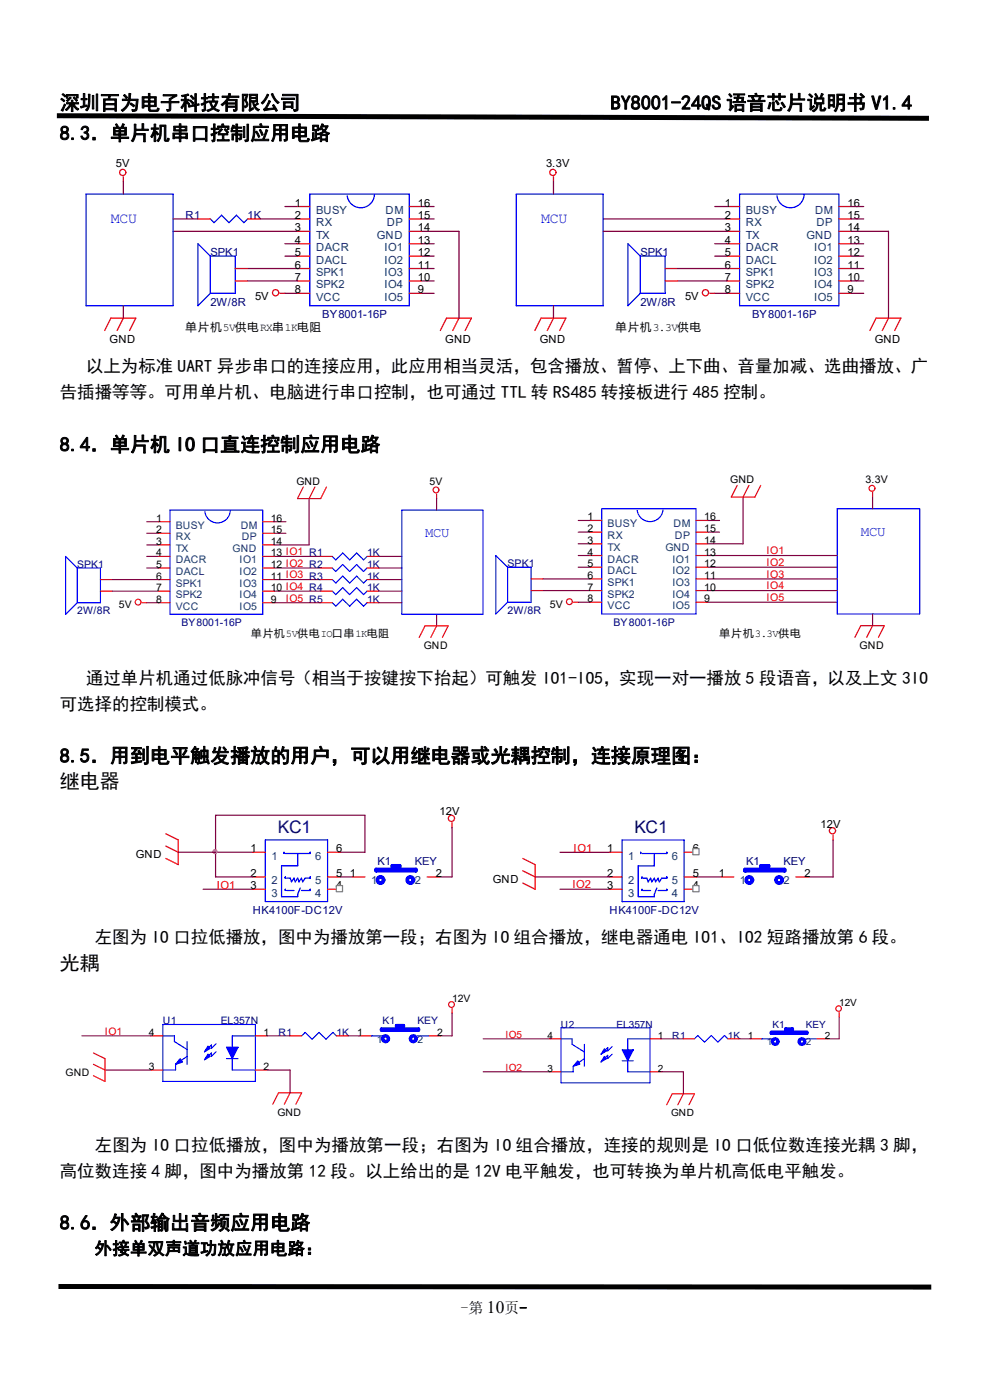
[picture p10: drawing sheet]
<svg xmlns="http://www.w3.org/2000/svg" width="210mm" height="297mm" viewBox="0 0 210 297" stroke-linecap="round" stroke-linejoin="round" font-family="sans-serif">
<path d="M12.1 24l185 .6v1l-185-.5zM12.4 272.4l185.2 .1v1.1l-185.2-.1z" fill="#000"/>
<g fill="none" stroke="#800040" stroke-width=".26">
<path d="M26.2 38.6v2.6M117.4 38.6v2.6M36.7 49.1h26.4M36.7 46.4h5.3M52.5 57h10.6M52.5 59.6h10.6M55.2 46.4h7.9M60.4 43.8h2.7M60.4 51.7h2.7M60.4 54.3h2.7M89.5 49.1h7.9v18.4M89.5 57h2.6"/>
<path d="M89.5 46.4h2.6M89.5 43.8h2.6M89.5 51.7h2.6M89.5 54.3h2.6M89.5 59.6h2.6M127.9 49.1h26.4M127.9 46.4h26.4M143.7 57h10.6M143.7 59.6h10.6M151.6 43.8h2.7M151.6 51.7h2.7M151.6 54.3h2.7"/>
<path d="M180.6 49.1h7.9v18.4M180.6 57h2.6M180.6 46.4h2.6M180.6 43.8h2.6M180.6 51.7h2.6M180.6 54.3h2.6M180.6 59.6h2.6M26.2 64.9v2.6M60.4 62.2h2.7M89.5 62.2h2.6M117.4 64.9v2.6M151.6 62.2h2.7"/>
<path d="M180.6 62.2h2.6M95.9 175.6v10.4h-2.6M43.1 188.7h10.6M45.7 180.8h8M72.1 186h2.7M72.1 180.8h5.3v-7.8h-31.7v13"/>
</g>
<g fill="none" stroke="#00f" stroke-width=".26">
<path d="M18.3 41.2h18.4v23.7h-18.4zM44.6 46.4l.8 .8 1.6-1.5 1.6 1.5 1.6-1.5 1.5 1.5 .8-.8M44.6 54.3h5.3v7.9h-5.3M44.6 54.3v7.9M44.6 54.3l-2.6-2.6v13.2l2.6-2.7M65.7 41.2h21.1v23.7h-21.1zM79.4 41.4a2.9 2.9 0 0 1-2.8 2.7 2.9 2.9 0 0 1-2.9-2.6M109.5 41.2h18.4v23.7h-18.4zM135.8 54.3h5.3v7.9h-5.3M135.8 54.3v7.9M135.8 54.3l-2.6-2.6v13.2l2.6-2.7M156.9 41.2h21v23.7h-21z"/>
<path d="M170.6 41.4a2.9 2.9 0 0 1-2.8 2.7 2.9 2.9 0 0 1-3-2.6M56.3 178.2h13.2v13.1h-13.2zM60.3 180.8v.3zM60.5 186v.3zM60.5 188.7v.2zM60.5 181.1h5.3M60.8 186.3h.8l.2 .8 .6-.8 .2 .8 .6-.8 .2 .8 .5-.8 .3 .8 .5-.8h1.1M60.8 188.9h1.6M63.2 181.1v2.6h-3.5v6.5h3.5v-.5l.5-1.3M63.9 188.9h1.9M65.8 186v.3zM65.8 180.8v.3z"/>
<path d="M65.8 188.7v.2z"/>
</g>
<g fill="none" stroke="#f00" stroke-width=".26">
<path d="M26.2 37.5v1.1M117.4 37.5v1.1M42 46.4h2.6M49.9 57h2.6M49.9 59.6h2.6M52.5 46.4h2.7M63.1 46.4h2.6M63.1 57h2.6M63.1 59.6h2.6M63.1 43.8h2.6M63.1 49.1h2.6M63.1 51.7h2.6"/>
<path d="M63.1 54.3h2.6M86.8 46.4h2.7M86.8 57h2.7M86.8 59.6h2.7M86.8 43.8h2.7M86.8 49.1h2.7M86.8 51.7h2.7M86.8 54.3h2.7M141.1 57h2.6M141.1 59.6h2.6M154.3 46.4h2.6M154.3 57h2.6"/>
<path d="M154.3 59.6h2.6M154.3 43.8h2.6M154.3 49.1h2.6M154.3 51.7h2.6M154.3 54.3h2.6M177.9 46.4h2.7M177.9 57h2.7M177.9 59.6h2.7M177.9 43.8h2.7M177.9 49.1h2.7M177.9 51.7h2.7M177.9 54.3h2.7"/>
<path d="M22.2 70.1l1.3-2.6h5.3l-1.3 2.6M26.2 67.5l-1.4 2.6M59.4 62.2h1M63.1 62.2h2.6M86.8 62.2h2.7M93.4 70.1l1.3-2.6h5.3l-1.3 2.6M97.4 67.5l-1.4 2.6M113.5 70.1l1.3-2.6h5.2l-1.3 2.6M117.4 67.5l-1.3 2.6M150.6 62.2h1M154.3 62.2h2.6M177.9 62.2h2.7"/>
<path d="M184.5 70.1l1.3-2.6h5.3l-1.3 2.6M188.5 67.5l-1.3 2.6M35.2 176.9l2.6 1.3v5.2l-2.6-1.3M35.2 179.5l2.6 1.3M95.9 174.5v1.1M53.7 186h2.6M53.7 180.8h2.6M53.7 188.7h2.6M69.5 186h2.6M69.5 180.8h2.6M69.5 188.7h2.6M74.8 186h2.6"/>
<path d="M90.6 186h2.7"/>
<circle cx="26" cy="36.6" r=".66"/>
<circle cx="117.3" cy="36.6" r=".66"/>
<circle cx="58.5" cy="62.1" r=".66"/>
<circle cx="149.7" cy="62.1" r=".66"/>
<circle cx="95.8" cy="173.6" r=".66"/>
</g>
<g fill="none" stroke="#800040" stroke-width=".25">
<path d="M31.1 118h2.5M31.1 115.6h2.5M31.1 110.7h2.5M31.1 113.1h2.5M58.2 118h9.8M58.2 110.7h2.4M58.2 113.1h2.4M65.6 105.8v9.8h-7.4M80.3 118h4.9M92.6 105.8v2.4M122.7 112.9h2.5M122.7 115.4h2.5"/>
<path d="M122.7 117.9h2.5M122.7 110.4h2.5M150.1 112.9h2.5M150.1 117.9h27.5M150.1 110.4h2.5M157.6 105.5v9.9h-7.5M185.1 105.5v2.4M23.8 125.4h9.8M23.8 123h9.8M31.1 120.5h2.5M31.1 127.9h2.5M58.2 120.5h9.8"/>
<path d="M58.2 125.4h9.8M58.2 123h9.8M58.2 127.9h9.8M80.3 120.5h4.9M80.3 125.4h4.9M80.3 123h4.9M80.3 127.9h4.9M92.6 130.3v2.5M115.2 125.3h10M115.2 122.8h10M122.7 120.3h2.5M122.7 127.8h2.5"/>
<path d="M150.1 120.3h27.5M150.1 125.3h27.5M150.1 127.8h27.5M150.1 122.8h27.5M185.1 130.2v2.5"/>
</g>
<g fill="none" stroke="#00f" stroke-width=".25">
<path d="M36.1 108.2h19.6v22.1h-19.6zM48.8 108.4a2.71 2.71 0 0 1-2.6 2.5 2.71 2.71 0 0 1-2.7-2.3M70.5 118l.7 .8 1.5-1.5 1.5 1.5 1.4-1.5 1.5 1.5 .8-.8M85.2 108.2h17.3v22.1h-17.3zM127.7 107.9h19.9v22.3h-19.9zM140.6 108.1a2.75 2.75 0 0 1-2.6 2.6 2.75 2.75 0 0 1-2.8-2.4M177.6 107.9h17.5v22.3h-17.5zM16.4 120.5h4.9v7.4h-4.9M16.4 120.5v7.4M16.4 120.5l-2.5-2.5v12.3l2.5-2.4M70.5 125.4l.7 .7 1.5-1.4 1.5 1.4 1.4-1.4 1.5 1.4 .8-.7M70.5 127.9l.7 .7 1.5-1.5 1.5 1.5 1.4-1.5 1.5 1.5 .8-.7"/>
<path d="M70.5 120.5l.7 .7 1.5-1.4 1.5 1.4 1.4-1.4 1.5 1.4 .8-.7M70.5 123l.7 .7 1.5-1.5 1.5 1.5 1.4-1.5 1.5 1.5 .8-.7M107.7 120.3h5v7.5h-5M107.7 120.3v7.5M107.7 120.3l-2.5-2.4v12.3l2.5-2.4"/>
</g>
<g fill="none" stroke="#f00" stroke-width=".25">
<path d="M33.6 118h2.5M33.6 110.7h2.5M33.6 113.1h2.5M33.6 115.6h2.5M55.7 118h2.5M55.7 110.7h2.5M55.7 113.1h2.5M55.7 115.6h2.5M64.3 103.3l-1.2 2.5h4.9l1.3-2.5M66.8 103.3l-1.2 2.5M68 118h2.5M77.9 118h2.4"/>
<path d="M92.6 104.8v1M125.2 110.4h2.5M125.2 112.9h2.5M125.2 115.4h2.5M125.2 117.9h2.5M147.6 110.4h2.5M147.6 112.9h2.5M147.6 115.4h2.5M147.6 117.9h2.5M156.4 103l-1.3 2.5h5l1.3-2.5M158.9 103l-1.3 2.5M185.1 104.5v1"/>
<path d="M21.3 123h2.5M21.3 125.4h2.5M30.2 127.9h.9M33.6 123h2.5M33.6 125.4h2.5M33.6 127.9h2.5M33.6 120.5h2.5M55.7 123h2.5M55.7 125.4h2.5M55.7 127.9h2.5M55.7 120.5h2.5M68 123h2.5"/>
<path d="M68 125.4h2.5M68 127.9h2.5M68 120.5h2.5M77.9 123h2.4M77.9 125.4h2.4M77.9 127.9h2.4M77.9 120.5h2.4M88.9 135.2l1.3-2.4h4.9l-1.3 2.4M92.6 132.8l-1.2 2.4M112.7 122.8h2.5M112.7 125.3h2.5M121.7 127.8h1"/>
<path d="M125.2 122.8h2.5M125.2 125.3h2.5M125.2 127.8h2.5M125.2 120.3h2.5M147.6 122.8h2.5M147.6 125.3h2.5M147.6 127.8h2.5M147.6 120.3h2.5M181.4 135.2l1.2-2.5h5l-1.3 2.5M185.1 132.7l-1.2 2.5"/>
<circle cx="92.5" cy="103.9" r=".61"/>
<circle cx="185" cy="103.6" r=".62"/>
<circle cx="29.3" cy="127.7" r=".61"/>
<circle cx="120.8" cy="127.6" r=".62"/>
</g>
<circle cx="45.6" cy="180.7" r=".39" fill="#f0f" stroke="#f0f" stroke-width=".26"/>
<g fill="none" stroke="#00f" stroke-width=".79">
<path d="M79.8 184.5h8.4v.2h-8.4zM83.2 184.5v-.8h1.6v.8"/>
<circle cx="80.7" cy="186.7" r=".66"/>
<circle cx="87.1" cy="186.7" r=".66"/>
</g>
<path d="M71.3 187.9h1.4v1.3h-1.4z" fill-rule="evenodd" fill="#fff" stroke="#808080" stroke-width=".26"/>
<path d="M176.7 178.2v7.8h-5.2M37.8 180.8h7.9M45.7 186h8M118.8 180.8h10.5M118.8 188.7h10.5M147.8 186h5.2" fill="none" stroke="#800040" stroke-width=".26"/>
<g fill="none" stroke="#f00" stroke-width=".26">
<path d="M176.7 177.2v1M110.9 182.1l2.6 1.3v5.3l-2.6-1.4M110.9 184.7l2.6 1.3M129.3 186h2.7M129.3 180.8h2.7M129.3 188.7h2.7M145.1 186h2.7M145.1 180.8h2.7M145.1 188.7h2.7M153 186h2.7M168.8 186h2.7"/>
<circle cx="176.6" cy="176.2" r=".66"/>
</g>
<g fill="none" stroke="#00f" stroke-width=".79">
<path d="M158 184.5h8.5v.2h-8.5zM161.4 184.5v-.8h1.6v.8"/>
<circle cx="158.9" cy="186.7" r=".66"/>
<circle cx="165.3" cy="186.7" r=".66"/>
</g>
<path d="M132 178.2h13.1v13.1h-13.1zM135.9 180.8v.3zM136.2 186v.3zM136.2 188.7v.2zM136.2 181.1h5.2M136.4 186.3h.8l.3 .8 .5-.8 .3 .8 .5-.8 .3 .8 .5-.8 .3 .8 .5-.8h1M136.4 188.9h1.6M138.8 181.1v2.6h-3.4v6.5h3.4v-.5l.5-1.3M139.6 188.9h1.8M141.4 186v.3zM141.4 180.8v.3zM141.4 188.7v.2z" fill="none" stroke="#00f" stroke-width=".26"/>
<g fill="#fff" stroke="#808080" stroke-width=".26">
<path d="M147 187.9h1.3v1.3h-1.3z" fill-rule="evenodd"/>
<path d="M147 180h1.3v1.3h-1.3z" fill-rule="evenodd"/>
</g>
<path d="M113.5 186h15.8" fill="none" stroke="#800040" stroke-width=".26"/>
<path d="M17.4 219.8h14.7M56.6 219.8h4.9M73.8 219.8h2.5M95.9 214.9v4.9h-2.5M22.3 227h9.8M56.6 227h4.9v4.8" fill="none" stroke="#800040" stroke-width=".24"/>
<g fill="none" stroke="#00f" stroke-width=".73">
<path d="M80.9 218.3h7.9v.2h-7.9zM84.1 218.3v-.7h1.5v.7"/>
<circle cx="81.8" cy="220.4" r=".61"/>
<circle cx="87.7" cy="220.4" r=".61"/>
</g>
<path d="M34.5 219.8h2.5v1.2l2.7 1.7M34.5 217.3h19.7v12.1h-19.7zM54.2 219.8h-4.9v2.4M64 219.8l.7-.8 1.5 1.5 1.5-1.5 1.4 1.5 1.5-1.5 .8 .8M78.7 219.8h2.5M88.5 219.8h2.5M39.7 224.1l-2.5 1.7v1.2h-2.7M39.7 221v4.8M45.8 223.1l-.9 1v-.7l-1 .9M45.8 221.4l-.9 1v-.7l-1 1M48 224.6h2.5M49.3 224.6v2.4h4.9" fill="none" stroke="#00f" stroke-width=".24"/>
<g fill="none" stroke="#f00" stroke-width=".24">
<path d="M32.1 219.8h2.4M54.2 219.8h2.4M61.5 219.8h2.5M71.4 219.8h2.4M76.3 219.8h2.4M91 219.8h2.4M95.9 214v.9M19.8 223.4l2.5 1.2v4.8l-2.5-1.2M19.8 225.8l2.5 1.2M32.1 227h2.4M54.2 227h2.4M57.9 234.3l1.2-2.5h4.9l-1.2 2.5"/>
<path d="M61.5 231.8l-1.2 2.5"/>
<circle cx="95.8" cy="213.1" r=".61"/>
</g>
<g fill="#00f" stroke="#00f" stroke-width=".24">
<path d="M48 222.2h2.5l-1.2 2.4z"/>
<path d="M38.2 224.6l.5 .7-1.5 .5z"/>
<path d="M44.1 223.6l.5 .5-1.2 .7z"/>
<path d="M44.1 221.9l.5 .5-1.2 .7z"/>
</g>
<path d="M178 215.7v4.7h-2.3M102.5 227.4h14.1M102.5 220.4h14.1M140.2 227.4h4.8v4.6M140.2 220.4h4.8M156.8 220.4h2.3" fill="none" stroke="#800040" stroke-width=".23"/>
<g fill="none" stroke="#00f" stroke-width=".7">
<path d="M163.6 219h7.6v.2h-7.6zM166.7 219v-.7h1.4v.7"/>
<circle cx="164.4" cy="221" r=".59"/>
<circle cx="170.1" cy="221" r=".59"/>
</g>
<path d="M119 218h18.9v11.7h-18.9zM119 220.4h2.4v1.1l2.6 1.7M124 224.6l-2.4 1.6v1.2h-2.6M124 221.5v4.7M129.9 223.6l-1 1v-.7l-.9 .9M129.9 222l-1 .9v-.7l-.9 1M132 225h2.3M133.2 225v2.4h4.7M137.9 220.4h-4.7v2.3M147.3 220.4l.7-.7 1.5 1.4 1.4-1.4 1.4 1.4 1.4-1.4 .7 .7M161.5 220.4h2.3M170.9 220.4h2.4" fill="none" stroke="#00f" stroke-width=".23"/>
<g fill="none" stroke="#f00" stroke-width=".23">
<path d="M178 214.8v.9M116.6 220.4h2.4M116.6 227.4h2.4M137.9 220.4h2.3M137.9 227.4h2.3M141.4 234.4l1.2-2.4h4.7l-1.2 2.4M145 220.4h2.3M145 232l-1.2 2.4M154.4 220.4h2.4M159.1 220.4h2.4M173.3 220.4h2.4"/>
<circle cx="177.9" cy="214" r=".59"/>
</g>
<g fill="#00f" stroke="#00f" stroke-width=".23">
<path d="M132 222.7h2.3l-1.1 2.3z"/>
<path d="M122.5 225l.5 .7-1.4 .5z"/>
<path d="M128.2 224.1l.5 .5-1.2 .7z"/>
<path d="M128.2 222.5l.5 .4-1.2 .7z"/>
</g>
<g font-size="4.2">
<text x="12.7" y="23.3">深圳百为电子科技有限公司</text>
<text x="129.5" y="23.3">BY8001-24QS 语音芯片说明书 V1.4</text>
<text x="12.7" y="29.7">8.3．单片机串口控制应用电路</text>
<text x="12.7" y="95.7">8.4．单片机 IO 口直连控制应用电路</text>
<text x="12.7" y="161.8">8.5．用到电平触发播放的用户，可以用继电器或光耦控制，连接原理图：</text>
<text x="12.7" y="167.3">继电器</text>
<text x="12.7" y="205.8">光耦</text>
<text x="12.7" y="260.8">8.6．外部输出音频应用电路</text>
</g>
<g font-size="3.7">
<text x="18.2" y="79">以上为标准 UART 异步串口的连接应用，此应用相当灵活，包含播放、暂停、上下曲、音量加减、选曲播放、广</text>
<text x="12.7" y="84.5">告插播等等。可用单片机、电脑进行串口控制，也可通过 TTL 转 RS485 转接板进行 485 控制。</text>
<text x="18.2" y="145.1">通过单片机通过低脉冲信号（相当于按键按下抬起）可触发 IO1-IO5，实现一对一播放 5 段语音，以及上文 3IO</text>
<text x="12.7" y="150.6">可选择的控制模式。</text>
<text x="20.1" y="200.1">左图为 IO 口拉低播放，图中为播放第一段；右图为 IO 组合播放，继电器通电 IO1、IO2 短路播放第 6 段。</text>
<text x="20.1" y="244.1">左图为 IO 口拉低播放，图中为播放第一段；右图为 IO 组合播放，连接的规则是 IO 口低位数连接光耦 3 脚，</text>
<text x="12.7" y="249.6">高位数连接 4 脚，图中为播放第 12 段。以上给出的是 12V 电平触发，也可转换为单片机高低电平触发。</text>
<text x="20.1" y="266.1">外接单双声道功放应用电路：</text>
<text x="103.3" y="278.6">10</text>
</g>
<g font-size="3.7" fill="#000080">
<text x="58.9" y="176.6">KC1</text>
<text x="134.6" y="176.6">KC1</text>
</g>
<g font-size="3.2" fill="#00f">
<text x="23.5" y="47.2">MCU</text>
<text x="114.8" y="47.2">MCU</text>
</g>
<g font-size="3.2">
<text x="97.7" y="278.6">-第</text>
<text x="107" y="278.6">页-</text>
</g>
<text font-size="3" fill="#00f" x="182.6" y="113.6">MCU</text>
<text font-size="2.9" fill="#00f" x="90.2" y="113.9">MCU</text>
<g font-size="2.4">
<text x="24.6" y="35.4">5V</text>
<text x="115.8" y="35.4">3.3V</text>
<text x="62.6" y="43.8">1</text>
<text x="62.6" y="46.4">2</text>
<text x="88.7" y="46.4">15</text>
<text x="88.7" y="43.8">16</text>
<text x="153.7" y="43.8">1</text>
<text x="153.7" y="46.4">2</text>
<text x="179.8" y="46.4">15</text>
<text x="179.8" y="43.8">16</text>
<text x="62.6" y="49.1">3</text>
<text x="62.6" y="51.7">4</text>
<text x="88.7" y="51.7">13</text>
<text x="88.7" y="49.1">14</text>
<text x="153.7" y="49.1">3</text>
<text x="153.7" y="51.7">4</text>
<text x="179.8" y="51.7">13</text>
<text x="179.8" y="49.1">14</text>
<text x="62.6" y="54.3">5</text>
<text x="62.6" y="57">6</text>
<text x="62.6" y="59.6">7</text>
<text x="88.7" y="59.6">10</text>
<text x="88.7" y="57">11</text>
<text x="88.7" y="54.3">12</text>
<text x="153.7" y="54.3">5</text>
<text x="153.7" y="57">6</text>
<text x="153.7" y="59.6">7</text>
<text x="179.8" y="59.6">10</text>
<text x="179.8" y="57">11</text>
<text x="179.8" y="54.3">12</text>
<text x="54.1" y="63.5">5V</text>
<text x="62.6" y="62.2">8</text>
<text x="88.7" y="62.2">9</text>
<text x="145.3" y="63.5">5V</text>
<text x="153.7" y="62.2">8</text>
<text x="179.8" y="62.2">9</text>
<text x="39.3" y="70.1">单片机5V供电RX串1K电阻</text>
<text x="130.6" y="70.1">单片机3.3V供电</text>
<text x="23.3" y="72.8">GND</text>
<text x="94.5" y="72.8">GND</text>
<text x="114.5" y="72.8">GND</text>
<text x="185.6" y="72.8">GND</text>
<text x="93.3" y="173">12V</text>
<text x="174.1" y="175.6">12V</text>
<text x="28.8" y="182.1">GND</text>
<text x="53.1" y="180.8">1</text>
<text x="71.3" y="180.8">6</text>
<text x="128.8" y="180.8">1</text>
<text x="147" y="180.8">6</text>
<text x="53.1" y="186">2</text>
<text x="53.1" y="188.7">3</text>
<text x="71.3" y="188.7">4</text>
<text x="71.3" y="186">5</text>
<text x="74.2" y="186">1</text>
<text x="92.5" y="186">2</text>
<text x="104.6" y="187.3">GND</text>
<text x="128.8" y="186">2</text>
<text x="128.8" y="188.7">3</text>
<text x="147" y="188.7">4</text>
<text x="147" y="186">5</text>
<text x="152.5" y="186">1</text>
<text x="170.7" y="186">2</text>
</g>
<g font-size="2.4" fill="#000080">
<text x="39.3" y="46.4">R1</text>
<text x="52.5" y="46.4">1K</text>
<text x="44.6" y="54.3">SPK1</text>
<text x="135.8" y="54.3">SPK1</text>
<text x="44.6" y="64.9">2W/8R</text>
<text x="135.8" y="64.9">2W/8R</text>
<text x="68.4" y="67.5">BY8001-16P</text>
<text x="159.5" y="67.5">BY8001-16P</text>
<text x="80.1" y="183.4">K1</text>
<text x="88" y="183.4">KEY</text>
<text x="158.3" y="183.4">K1</text>
<text x="166.2" y="183.4">KEY</text>
<text x="53.7" y="193.9">HK4100F-DC12V</text>
<text x="129.3" y="193.9">HK4100F-DC12V</text>
</g>
<g font-size="2.4" fill="#004080">
<text x="67" y="45.4">BUSY</text>
<text x="81.8" y="45.4">DM</text>
<text x="158.2" y="45.4">BUSY</text>
<text x="172.9" y="45.4">DM</text>
<text x="67" y="48">RX</text>
<text x="67" y="50.7">TX</text>
<text x="67" y="53.3">DACR</text>
<text x="80" y="50.7">GND</text>
<text x="81.5" y="53.3">IO1</text>
<text x="82.1" y="48">DP</text>
<text x="158.2" y="48">RX</text>
<text x="158.2" y="50.7">TX</text>
<text x="158.2" y="53.3">DACR</text>
<text x="171.1" y="50.7">GND</text>
<text x="172.7" y="53.3">IO1</text>
<text x="173.2" y="48">DP</text>
<text x="67" y="55.9">DACL</text>
<text x="67" y="58.5">SPK1</text>
<text x="81.5" y="58.5">IO3</text>
<text x="81.5" y="55.9">IO2</text>
<text x="158.2" y="55.9">DACL</text>
<text x="158.2" y="58.5">SPK1</text>
<text x="172.7" y="58.5">IO3</text>
<text x="172.7" y="55.9">IO2</text>
<text x="67" y="61.2">SPK2</text>
<text x="67" y="63.8">VCC</text>
<text x="81.5" y="63.8">IO5</text>
<text x="81.5" y="61.2">IO4</text>
<text x="158.2" y="61.2">SPK2</text>
<text x="158.2" y="63.8">VCC</text>
<text x="172.7" y="63.8">IO5</text>
<text x="172.7" y="61.2">IO4</text>
<text x="57.6" y="182.4">1</text>
<text x="66.9" y="182.4">6</text>
<text x="133.3" y="182.4">1</text>
<text x="142.5" y="182.4">6</text>
<text x="57.6" y="187.6">2</text>
<text x="57.6" y="190.2">3</text>
<text x="66.9" y="190.2">4</text>
<text x="66.9" y="187.6">5</text>
<text x="78.7" y="187.6">1</text>
<text x="88" y="187.6">2</text>
<text x="133.3" y="187.6">2</text>
<text x="133.3" y="190.2">3</text>
<text x="142.5" y="190.2">4</text>
<text x="142.5" y="187.6">5</text>
<text x="157" y="187.6">1</text>
<text x="166.2" y="187.6">2</text>
</g>
<g font-size="2.4" fill="#f00">
<text x="121.7" y="180.8">IO1</text>
<text x="46" y="188.7">IO1</text>
<text x="121.4" y="188.4">IO2</text>
</g>
<g font-size="2.2">
<text x="62.9" y="102.8">GND</text>
<text x="91.1" y="102.8">5V</text>
<text x="154.9" y="102.5">GND</text>
<text x="183.6" y="102.5">3.3V</text>
<text x="33.1" y="110.7">1</text>
<text x="33.1" y="113.1">2</text>
<text x="57.5" y="113.1">15</text>
<text x="57.5" y="110.7">16</text>
<text x="124.7" y="110.4">1</text>
<text x="124.7" y="112.9">2</text>
<text x="149.4" y="112.9">15</text>
<text x="149.4" y="110.4">16</text>
<text x="33.1" y="115.6">3</text>
<text x="33.1" y="118">4</text>
<text x="57.5" y="118">13 IO1 R1</text>
<text x="57.5" y="115.6">14</text>
<text x="124.7" y="115.4">3</text>
<text x="124.7" y="117.9">4</text>
<text x="149.4" y="117.9">13</text>
<text x="149.4" y="115.4">14</text>
<text x="33.1" y="120.5">5</text>
<text x="33.1" y="123">6</text>
<text x="33.1" y="125.4">7</text>
<text x="57.5" y="125.4">10 IO4 R4</text>
<text x="57.5" y="123">11 IO3 R3</text>
<text x="57.5" y="120.5">12 IO2 R2</text>
<text x="124.7" y="120.3">5</text>
<text x="124.7" y="122.8">6</text>
<text x="124.7" y="125.3">7</text>
<text x="149.4" y="125.3">10</text>
<text x="149.4" y="122.8">11</text>
<text x="149.4" y="120.3">12</text>
<text x="25.2" y="129.1">5V</text>
<text x="33.1" y="127.9">8</text>
<text x="57.5" y="127.9">9</text>
<text x="116.7" y="129">5V</text>
<text x="124.7" y="127.8">8</text>
<text x="149.4" y="127.8">9</text>
<text x="53.3" y="135.2">单片机5V供电IO口串1K电阻</text>
<text x="89.9" y="137.7">GND</text>
<text x="152.6" y="135.2">单片机3.3V供电</text>
<text x="182.4" y="137.7">GND</text>
<text x="95.9" y="212.5">12V</text>
<text x="31.6" y="219.8">4</text>
<text x="55.9" y="219.8">1</text>
<text x="75.8" y="219.8">1</text>
<text x="92.7" y="219.8">2</text>
<text x="31.6" y="227">3</text>
<text x="55.9" y="227">2</text>
<text x="13.9" y="228.2">GND</text>
<text x="58.8" y="236.7">GND</text>
</g>
<g font-size="2.2" fill="#004080">
<text x="37.3" y="112.2">BUSY</text>
<text x="51.1" y="112.2">DM</text>
<text x="128.9" y="111.9">BUSY</text>
<text x="142.9" y="111.9">DM</text>
<text x="37.3" y="114.6">RX</text>
<text x="37.3" y="117.1">TX</text>
<text x="37.3" y="119.5">DACR</text>
<text x="49.3" y="117.1">GND</text>
<text x="50.8" y="119.5">IO1</text>
<text x="51.3" y="114.6">DP</text>
<text x="128.9" y="114.4">RX</text>
<text x="128.9" y="116.9">TX</text>
<text x="128.9" y="119.3">DACR</text>
<text x="141.1" y="116.9">GND</text>
<text x="142.6" y="119.3">IO1</text>
<text x="143.1" y="114.4">DP</text>
<text x="37.3" y="122">DACL</text>
<text x="37.3" y="124.4">SPK1</text>
<text x="50.8" y="124.4">IO3</text>
<text x="50.8" y="122">IO2</text>
<text x="128.9" y="121.8">DACL</text>
<text x="128.9" y="124.3">SPK1</text>
<text x="142.6" y="124.3">IO3</text>
<text x="142.6" y="121.8">IO2</text>
<text x="37.3" y="126.9">SPK2</text>
<text x="37.3" y="129.3">VCC</text>
<text x="50.8" y="129.3">IO5</text>
<text x="50.8" y="126.9">IO4</text>
<text x="128.9" y="126.8">SPK2</text>
<text x="128.9" y="129.3">VCC</text>
<text x="142.6" y="129.3">IO5</text>
<text x="142.6" y="126.8">IO4</text>
<text x="79.9" y="221.2">1</text>
<text x="88.5" y="221.2">2</text>
</g>
<g font-size="2.2" fill="#000080">
<text x="77.9" y="118">1K</text>
<text x="16.4" y="120.5">SPK1</text>
<text x="77.9" y="125.4">1K</text>
<text x="77.9" y="120.5">1K</text>
<text x="77.9" y="123">1K</text>
<text x="107.7" y="120.3">SPK1</text>
<text x="16.4" y="130.3">2W/8R</text>
<text x="77.9" y="127.9">1K</text>
<text x="107.7" y="130.2">2W/8R</text>
<text x="38.5" y="132.8">BY8001-16P</text>
<text x="130.2" y="132.7">BY8001-16P</text>
<text x="34.5" y="217.3">U1</text>
<text x="46.8" y="217.3">EL357N</text>
<text x="59.1" y="219.8">R1</text>
<text x="71.4" y="219.8">1K</text>
<text x="81.2" y="217.3">K1</text>
<text x="88.5" y="217.3">KEY</text>
</g>
<g font-size="2.2" fill="#f00">
<text x="162.6" y="117.6">IO1</text>
<text x="162.6" y="122.6">IO3</text>
<text x="162.6" y="120.1">IO2</text>
<text x="162.6" y="125">IO4</text>
<text x="60.6" y="127.6">IO5 R5</text>
<text x="162.6" y="127.5">IO5</text>
<text x="22.3" y="219.5">IO1</text>
</g>
<g font-size="2.1">
<text x="178" y="213.4">12V</text>
<text x="116.2" y="220.4">4</text>
<text x="139.5" y="220.4">1</text>
<text x="158.7" y="220.4">1</text>
<text x="174.9" y="220.4">2</text>
<text x="116.2" y="227.4">3</text>
<text x="139.5" y="227.4">2</text>
<text x="142.4" y="236.7">GND</text>
</g>
<g font-size="2.1" fill="#f00">
<text x="107.2" y="220.1">IO5</text>
<text x="107.2" y="227.1">IO2</text>
</g>
<g font-size="2.1" fill="#000080">
<text x="119" y="218">U2</text>
<text x="130.8" y="218">EL357N</text>
<text x="142.6" y="220.4">R1</text>
<text x="154.4" y="220.4">1K</text>
<text x="163.8" y="218">K1</text>
<text x="170.9" y="218">KEY</text>
</g>
<g font-size="2.1" fill="#004080">
<text x="162.7" y="221.8">1</text>
<text x="170.9" y="221.8">2</text>
</g>
</svg>
